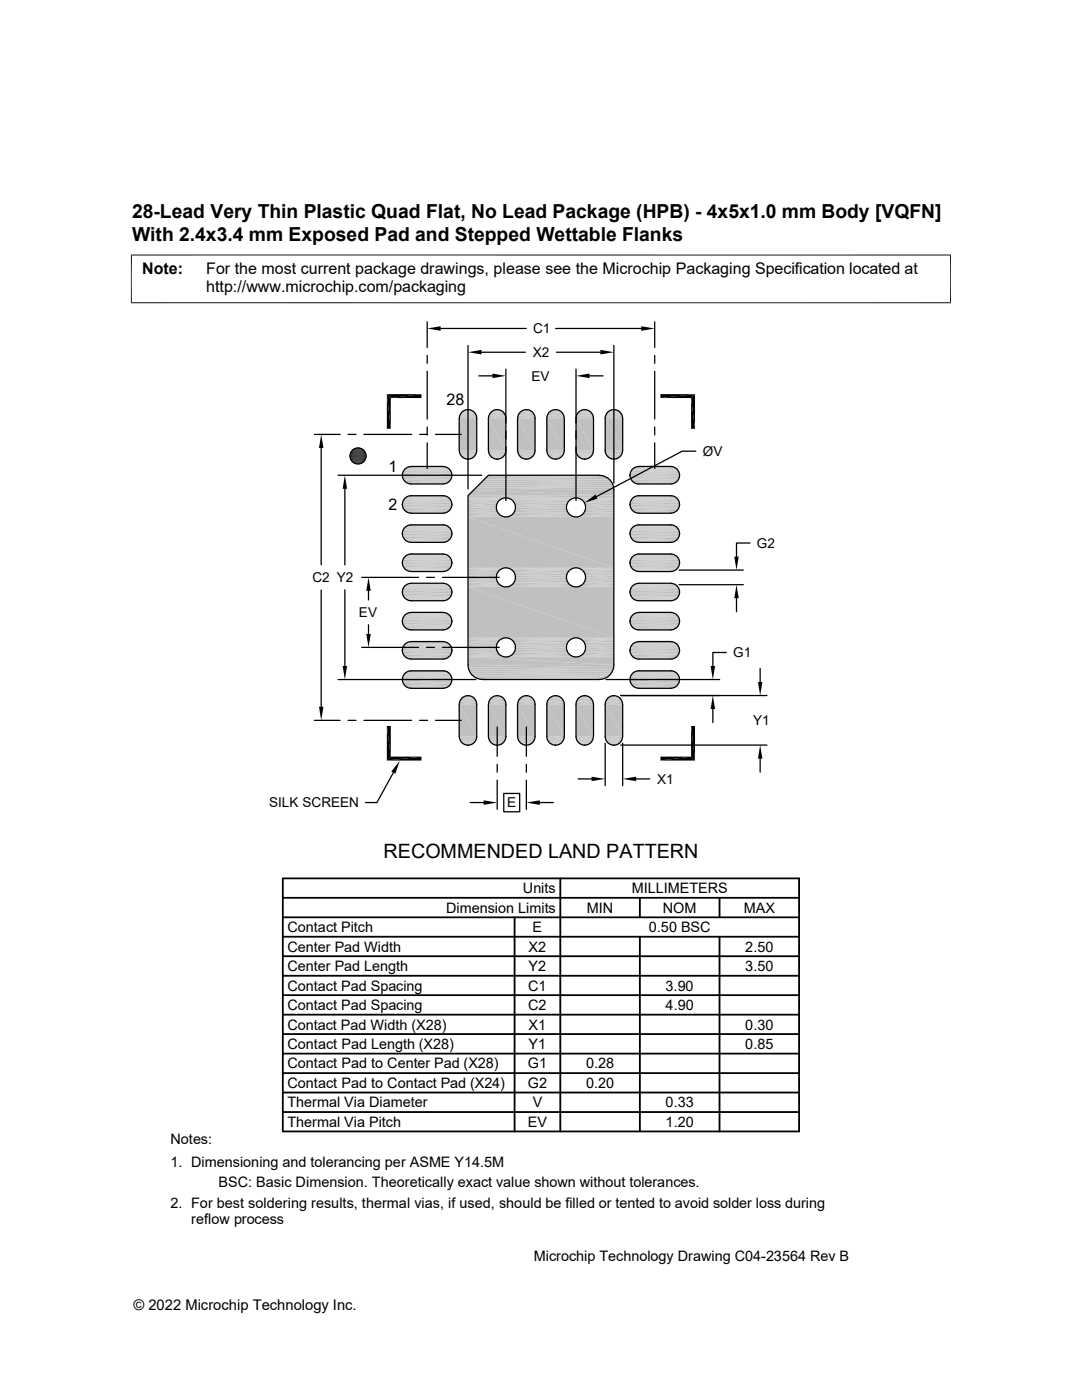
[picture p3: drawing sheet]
<svg xmlns="http://www.w3.org/2000/svg" width="216mm" height="279mm" viewBox="0 0 216 279" stroke-linecap="round" stroke-linejoin="round" font-family="sans-serif">
<path d="M97.1 95.1h23.8M97.3 94.9h23.2M97.4 94.9h22.6" fill="none" stroke="#c0c0c0" stroke-width=".2"/>
<path d="M96.9 95.3h24.4" fill="none" stroke="#c0c0c0" stroke-width=".23"/>
<path d="M96.6 95.5h25" fill="none" stroke="#c0c0c0" stroke-width=".3"/>
<path d="M96.3 95.9h25.6" fill="none" stroke="#c0c0c0" stroke-width=".36"/>
<path d="M95.9 96.2h26.3" fill="none" stroke="#c0c0c0" stroke-width=".38"/>
<path d="M95.4 96.6h27" fill="none" stroke="#c0c0c0" stroke-width=".42"/>
<path d="M95 97.1h27.5" fill="none" stroke="#c0c0c0" stroke-width=".44"/>
<g fill="#c0c0c0">
<path d="M95 97.3l27.5 .5h-27.9z"/>
<path d="M95 97.3h27.5v.5z"/>
<path d="M94.6 97.8l27.9 1.1h-29.1z"/>
<path d="M94.6 97.8h27.9v1.1z"/>
</g>
<path d="M93.4 99.1h29.1" fill="none" stroke="#c0c0c0" stroke-width=".4"/>
<g fill="none" stroke="#c0c0c0" stroke-width=".2">
<path d="M93.4 99.4h7.4M93.4 99.5h7M93.4 99.6h6.7M101.1 99.4h13.6M101.5 99.5h12.9M101.8 99.6h12.3M115.1 99.4h7.4M115.4 99.5h7.1M115.8 99.6h6.7M93.4 102.9h6.7M93.4 103h7M93.4 103.1h7.4"/>
<path d="M101.1 103.1h13.6M101.5 103h12.9M101.8 102.9h12.3M115.1 103.1h7.4M115.4 103h7.1M115.8 102.9h6.7"/>
</g>
<path d="M93.4 99.8h6.4M102.1 99.8h11.7M116.1 99.8h6.4M93.4 102.7h6.4M102.1 102.7h11.7M116.1 102.7h6.4" fill="none" stroke="#c0c0c0" stroke-width=".23"/>
<path d="M93.4 100.1h6.1M93.4 102.4h6.1M102.4 100.1h11.1M102.4 102.4h11.1M116.4 100.1h6.1M116.4 102.4h6.1" fill="none" stroke="#c0c0c0" stroke-width=".3"/>
<path d="M93.4 100.4h5.9M93.4 102.1h5.9M102.6 102.1h10.7M102.6 100.4h10.7M116.6 102.1h5.9M116.6 100.4h5.9" fill="none" stroke="#c0c0c0" stroke-width=".32"/>
<path d="M93.4 100.7h5.8M93.4 101.4h5.7M93.4 101.8h5.8M102.7 100.7h10.4M102.7 101.8h10.4M102.8 101.4h10.2M116.7 100.7h5.8M116.7 101.8h5.8M116.8 101.4h5.7" fill="none" stroke="#c0c0c0" stroke-width=".34"/>
<path d="M93.4 101.1h5.7M102.8 101.1h10.2M116.8 101.1h5.7" fill="none" stroke="#c0c0c0" stroke-width=".36"/>
<g fill="#c0c0c0">
<path d="M93.4 103.2l29.1 10.1h-29.1z"/>
<path d="M93.4 103.2h29.1v10.1z"/>
</g>
<g fill="none" stroke="#c0c0c0" stroke-width=".2">
<path d="M93.4 113.4h7.4M93.4 113.5h7M93.4 113.6h6.7M93.4 116.9h6.7M93.4 117h7M93.4 117.1h7.4M101.1 113.4h13.6M101.1 117.1h13.6M101.5 117h12.9M101.5 113.5h12.9M101.8 116.9h12.3M101.8 113.6h12.3"/>
<path d="M115.1 117.1h7.4M115.1 113.4h7.4M115.4 113.5h7.1M115.4 117h7.1M115.8 116.9h6.7M115.8 113.6h6.7"/>
</g>
<path d="M93.4 113.8h6.4M93.4 116.6h6.4M102.1 113.8h11.7M102.1 116.6h11.7M116.1 116.6h6.4M116.1 113.8h6.4" fill="none" stroke="#c0c0c0" stroke-width=".23"/>
<path d="M93.4 114.1h6.1M93.4 116.4h6.1M102.4 114.1h11.1M102.4 116.4h11.1M116.4 114.1h6.1M116.4 116.4h6.1" fill="none" stroke="#c0c0c0" stroke-width=".28"/>
<path d="M93.4 114.4h5.9M93.4 116.1h5.9M102.6 116.1h10.7M102.6 114.4h10.7M116.6 116.1h5.9M116.6 114.4h5.9" fill="none" stroke="#c0c0c0" stroke-width=".32"/>
<path d="M93.4 114.7h5.8M93.4 115.8h5.8M102.7 114.7h10.4M102.7 115.8h10.4M116.7 114.7h5.8M116.7 115.8h5.8" fill="none" stroke="#c0c0c0" stroke-width=".34"/>
<path d="M93.4 115.1h5.7M93.4 115.4h5.7M102.8 115.4h10.2M102.8 115.1h10.2M116.8 115.4h5.7M116.8 115.1h5.7" fill="none" stroke="#c0c0c0" stroke-width=".36"/>
<g fill="#c0c0c0">
<path d="M93.4 117.1l29.1 10.2h-29.1z"/>
<path d="M93.4 117.1h29.1v10.2z"/>
</g>
<g fill="none" stroke="#c0c0c0" stroke-width=".2">
<path d="M93.4 127.3h7.4M93.4 127.4h7M93.4 127.6h6.7M93.4 130.8h6.7M93.4 131h7M93.4 131.1h7.4M101.1 127.3h13.6M101.1 131.1h13.6M101.5 131h12.9M101.5 127.4h12.9M101.8 130.8h12.3M101.8 127.6h12.3"/>
<path d="M115.1 131.1h7.4M115.1 127.3h7.4M115.4 127.4h7.1M115.4 131h7.1M115.8 130.8h6.7M115.8 127.6h6.7"/>
</g>
<path d="M93.4 127.8h6.4M93.4 130.6h6.4M102.1 127.8h11.7M102.1 130.6h11.7M116.1 130.6h6.4M116.1 127.8h6.4" fill="none" stroke="#c0c0c0" stroke-width=".23"/>
<path d="M93.4 128.1h6.1M93.4 130.4h6.1M102.4 128.1h11.1M102.4 130.4h11.1M116.4 128.1h6.1M116.4 130.4h6.1" fill="none" stroke="#c0c0c0" stroke-width=".3"/>
<path d="M93.4 128.4h5.9M93.4 130.1h5.9M102.6 130.1h10.7M102.6 128.4h10.7M116.6 130.1h5.9M116.6 128.4h5.9" fill="none" stroke="#c0c0c0" stroke-width=".32"/>
<path d="M93.4 128.7h5.8M93.4 129h5.7M93.4 129.7h5.8M102.7 128.7h10.4M102.7 129.7h10.4M102.8 129h10.2M116.7 128.7h5.8M116.7 129.7h5.8M116.8 129h5.7" fill="none" stroke="#c0c0c0" stroke-width=".34"/>
<path d="M93.4 129.4h5.7M102.8 129.4h10.2M116.8 129.4h5.7" fill="none" stroke="#c0c0c0" stroke-width=".36"/>
<g fill="#c0c0c0">
<path d="M93.4 131.1l29.1 1.6h-29.1z"/>
<path d="M93.4 131.1h29.1v1.6z"/>
<path d="M93.4 132.7l29.1 .5h-29.1z"/>
<path d="M93.4 132.7h29.1v.5z"/>
</g>
<path d="M93.4 133.4h29.1" fill="none" stroke="#c0c0c0" stroke-width=".44"/>
<path d="M93.5 133.8h28.9" fill="none" stroke="#c0c0c0" stroke-width=".42"/>
<path d="M93.7 134.2h28.5" fill="none" stroke="#c0c0c0" stroke-width=".38"/>
<path d="M93.9 134.6h28" fill="none" stroke="#c0c0c0" stroke-width=".36"/>
<path d="M94.2 134.9h27.4" fill="none" stroke="#c0c0c0" stroke-width=".3"/>
<path d="M94.6 135.2h26.7" fill="none" stroke="#c0c0c0" stroke-width=".23"/>
<path d="M95 135.4h25.9M95.4 135.5h25.1M95.8 135.6h24.2" fill="none" stroke="#c0c0c0" stroke-width=".2"/>
<g fill="none" stroke="#000" stroke-width=".25">
<path d="M119.6 94.8h-22.1l-4.1 4.1v33.8a2.89 2.89 0 0 0 2.9 2.9M119.6 94.9a2.89 2.89 0 0 1 2.9 2.9v34.9a2.89 2.89 0 0 1-2.9 2.9M96.3 135.6h23.3"/>
<circle cx="100.9" cy="115.2" r="1.91"/>
<circle cx="100.9" cy="101.3" r="1.91"/>
<circle cx="114.9" cy="101.3" r="1.91"/>
<circle cx="114.9" cy="115.2" r="1.91"/>
<circle cx="100.9" cy="129.2" r="1.91"/>
<circle cx="114.9" cy="129.2" r="1.91"/>
</g>
<g fill="#c0c0c0">
<path d="M93.1 81.8h.6z"/>
<path d="M98.9 81.8h.6z"/>
<path d="M104.7 81.8h.6z"/>
<path d="M110.6 81.8h.5z"/>
<path d="M116.4 81.8h.6z"/>
<path d="M122.2 81.8h.6z"/>
<path d="M93 81.8h.7z"/>
<path d="M121.9 81.9h1.2z"/>
<path d="M122.2 81.8l.9 .1z"/>
<path d="M116.1 81.9h1.2z"/>
<path d="M116.4 81.8l.9 .1z"/>
<path d="M110.3 81.9h1.1z"/>
<path d="M110.6 81.8l.8 .1z"/>
<path d="M104.4 81.9h1.2z"/>
<path d="M104.7 81.8l.9 .1z"/>
<path d="M98.6 81.9h1.2z"/>
<path d="M98.9 81.8l.9 .1z"/>
<path d="M92.8 81.9h1.2z"/>
<path d="M93 81.8l1 .1z"/>
<path d="M121.8 81.9h1.4z"/>
<path d="M121.9 81.9h1.3z"/>
<path d="M92.7 81.9h1.3z"/>
<path d="M121.6 82l.2-.1 1.6 .1z"/>
<path d="M121.8 81.9l1.6 .1z"/>
<path d="M115.8 82l.3-.1 1.4 .1z"/>
<path d="M116.1 81.9h1.2l.2 .1z"/>
<path d="M110 82l.3-.1 1.4 .1z"/>
<path d="M110.3 81.9h1.1l.3 .1z"/>
<path d="M104.2 82l.2-.1 1.5 .1z"/>
<path d="M104.4 81.9h1.2l.3 .1z"/>
<path d="M98.3 82l.3-.1 1.5 .1z"/>
<path d="M98.6 81.9h1.2l.3 .1z"/>
<path d="M92.5 82l.2-.1 1.6 .1z"/>
<path d="M92.7 81.9l1.6 .1z"/>
<path d="M121.5 82h2z"/>
<path d="M121.6 82h1.9z"/>
<path d="M92.4 82h1.9z"/>
<path d="M92.5 82h1.8z"/>
</g>
<path d="M115.5 82.1h2.3M121.4 82.1h2.2" fill="none" stroke="#c0c0c0" stroke-width=".2"/>
<path d="M115.8 82h1.7l.3 .1z" fill="#c0c0c0"/>
<path d="M109.7 82.1h2.3" fill="none" stroke="#c0c0c0" stroke-width=".2"/>
<path d="M110 82h1.7l.3 .1z" fill="#c0c0c0"/>
<path d="M103.9 82.1h2.3" fill="none" stroke="#c0c0c0" stroke-width=".2"/>
<path d="M104.2 82h1.7l.3 .1z" fill="#c0c0c0"/>
<path d="M98.1 82.1h2.2" fill="none" stroke="#c0c0c0" stroke-width=".2"/>
<path d="M98.3 82h1.8l.2 .1z" fill="#c0c0c0"/>
<g fill="none" stroke="#c0c0c0" stroke-width=".2">
<path d="M91.7 83.2h3.4M91.7 82.9h3.3M91.9 82.6h3M91.9 82.4h2.9M92.1 82.3h2.6M92.1 82.2h2.5M92.3 82.1h2.2M120.8 83.2h3.4M120.9 82.9h3.2M121 82.6h3M121.1 82.4h2.9M121.2 82.3h2.6"/>
<path d="M121.3 82.2h2.4"/>
</g>
<path d="M91.8 82.7h3.2M97.9 82.3h2.6M103.7 82.3h2.7M109.5 82.3h2.7M115.3 82.3h2.7M120.9 82.7h3.2" fill="none" stroke="#c0c0c0" stroke-width=".21"/>
<path d="M91.7 83h3.4M97.7 82.5h3M103.5 82.5h3M109.3 82.5h3.1M115.2 82.5h3M120.8 83h3.4" fill="none" stroke="#c0c0c0" stroke-width=".25"/>
<path d="M97.6 82.8h3.2M103.4 82.8h3.3M109.2 82.8h3.3M115 82.8h3.3" fill="none" stroke="#c0c0c0" stroke-width=".28"/>
<path d="M91.6 83.3h3.5M97.5 83.3h3.4M97.5 83h3.4M103.3 83.3h3.5M103.3 83h3.4M109.1 83.3h3.5M109.1 83h3.5M114.9 83.3h3.5M115 83h3.4M120.8 83.3h3.4" fill="none" stroke="#c0c0c0" stroke-width=".3"/>
<g fill="#c0c0c0">
<path d="M120.8 83.5l3.4 6.4h-3.4z"/>
<path d="M120.8 83.5h3.4v6.4z"/>
<path d="M114.9 83.5l3.5 6.4h-3.5z"/>
<path d="M114.9 83.5h3.5v6.4z"/>
<path d="M109.1 83.5l3.5 6.4h-3.5z"/>
<path d="M109.1 83.5h3.5v6.4z"/>
<path d="M103.3 83.5l3.5 6.4h-3.5z"/>
<path d="M103.3 83.5h3.5v6.4z"/>
<path d="M97.5 83.5l3.4 6.4h-3.4z"/>
<path d="M97.5 83.5h3.4v6.4z"/>
<path d="M91.6 83.5l3.5 6.4h-3.5z"/>
<path d="M91.6 83.5h3.5v6.4z"/>
</g>
<path d="M91.6 90h3.5M97.5 90h3.4M103.3 90h3.5M103.3 90.3h3.4M109.1 90h3.5M109.1 90.3h3.5M114.9 90h3.5M120.8 90h3.4M120.8 90.3h3.4" fill="none" stroke="#c0c0c0" stroke-width=".3"/>
<g fill="none" stroke="#c0c0c0" stroke-width=".2">
<path d="M91.7 90.2h3.4M91.7 90.5h3.3M91.8 90.7h3.2M91.9 90.8h3M91.9 90.9h2.9M92.1 91.1h2.6M92.2 91.2h2.4M92.3 91.3h2.2M97.5 90.2h3.4M97.6 90.5h3.2M97.6 90.7h3.2M97.7 90.8h3"/>
<path d="M97.7 90.9h2.9M97.9 91.1h2.6M98 91.2h2.4M98.1 91.3h2.2M115 90.2h3.4M115 90.5h3.3M115.1 90.7h3.2M115.2 90.8h3M115.2 90.9h2.9M115.3 91.1h2.7M115.4 91.2h2.5M115.6 91.3h2.2"/>
<path d="M121.4 91.3h2.2"/>
</g>
<path d="M91.7 90.4h3.4M97.5 90.4h3.4M103.5 90.9h3M109.3 90.9h3.1M115 90.4h3.4M121 90.9h3" fill="none" stroke="#c0c0c0" stroke-width=".25"/>
<path d="M103.4 90.6h3.3M109.2 90.6h3.3M120.9 90.6h3.2" fill="none" stroke="#c0c0c0" stroke-width=".28"/>
<path d="M103.7 91.1h2.7M109.5 91.1h2.7M121.2 91.1h2.6" fill="none" stroke="#c0c0c0" stroke-width=".21"/>
<g fill="#c0c0c0">
<path d="M115.7 91.4h1.8z"/>
<path d="M115.7 91.4h1.9z"/>
<path d="M109.7 91.2l2 .2h-1.7z"/>
</g>
<path d="M109.7 91.3h2.3" fill="none" stroke="#c0c0c0" stroke-width=".2"/>
<path d="M103.9 91.2l2 .2h-1.7z" fill="#c0c0c0"/>
<path d="M103.9 91.3h2.3" fill="none" stroke="#c0c0c0" stroke-width=".2"/>
<g fill="#c0c0c0">
<path d="M98.2 91.4h1.9z"/>
<path d="M98.2 91.4h2z"/>
<path d="M92.4 91.4h1.8z"/>
<path d="M92.4 91.4h2z"/>
<path d="M115.8 91.4l1.5 .1z"/>
<path d="M115.8 91.4h1.7z"/>
<path d="M98.3 91.4l1.6 .1z"/>
<path d="M98.3 91.4h1.8z"/>
<path d="M92.5 91.4l1.5 .1z"/>
<path d="M92.5 91.4h1.7z"/>
<path d="M121.6 91.4l1.5 .1h-1.2z"/>
<path d="M121.6 91.4h1.8l-.3 .1z"/>
<path d="M116 91.5h1.3z"/>
<path d="M110 91.4l1.4 .1h-1.1z"/>
<path d="M110 91.4h1.7l-.3 .1z"/>
<path d="M104.2 91.4l1.4 .1h-1.2z"/>
<path d="M104.2 91.4h1.7l-.3 .1z"/>
<path d="M98.5 91.5h1.3z"/>
<path d="M98.5 91.5h1.4z"/>
<path d="M92.7 91.5h1.3z"/>
<path d="M116.1 91.5l.9 .1z"/>
<path d="M116.1 91.5h1.2z"/>
<path d="M98.6 91.5l.9 .1z"/>
<path d="M98.6 91.5h1.2z"/>
<path d="M92.8 91.5l.9 .1z"/>
<path d="M92.8 91.5h1.2z"/>
<path d="M93.1 91.6h.5z"/>
<path d="M98.9 91.6h.6z"/>
<path d="M104.7 91.6h.6z"/>
<path d="M110.6 91.6h.5z"/>
<path d="M116.4 91.6h.6z"/>
<path d="M122.2 91.6h.6z"/>
<path d="M121.9 91.5l.9 .1z"/>
<path d="M121.9 91.5h1.2z"/>
<path d="M116.3 91.6h.7z"/>
<path d="M110.3 91.5l.8 .1z"/>
<path d="M110.3 91.5h1.1z"/>
<path d="M104.4 91.5l.9 .1z"/>
<path d="M104.4 91.5h1.2z"/>
<path d="M93 91.6h.6z"/>
<path d="M93 91.6h.7z"/>
</g>
<g fill="none" stroke="#c0c0c0" stroke-width=".2">
<path d="M80.3 94.5h9.8M80.4 94.2h9.7M80.4 94.1h9.6M80.5 93.9h9.4M80.5 99.7h9.4M80.6 93.8h9.3M80.6 99.6h9.3M80.7 93.7h9.1M80.7 99.5h9.1M80.8 93.6h8.9M80.8 99.4h8.9M80.9 96.3h8.7"/>
<path d="M80.9 93.5h8.7M80.9 99.3h8.7M81 93.4h8.4M81 99.2h8.4M81.2 96.4h8.1M81.2 93.3h8.1M81.2 99.1h8.1M81.4 93.2h7.7M81.4 99h7.7M81.4 96.5h7.6M81.4 93.2h7.6M81.4 99h7.6"/>
<path d="M81.7 93.1h7.1M81.7 99h7.1M81.7 96.6h7M81.8 98.9h6.9M125.7 94.5h9.9M125.8 94.2h9.7M125.8 94.1h9.7M125.9 93.9h9.5M125.9 99.7h9.5M126 93.8h9.3M126 99.6h9.3M126.1 93.7h9.1"/>
<path d="M126.1 99.5h9.1M126.2 93.6h8.9M126.2 99.4h8.9M126.3 96.3h8.7M126.3 93.5h8.7M126.3 99.3h8.7M126.5 93.4h8.3M126.5 99.2h8.3M126.6 96.4h8.1M126.6 93.3h8.1M126.6 99.1h8.1M126.8 93.2h7.7"/>
<path d="M126.8 99h7.7M126.9 96.5h7.6M126.9 93.2h7.6M126.9 99h7.6M127.1 93.1h7.1M127.1 99h7.1M127.1 96.6h7.1M127.2 98.9h7M80.3 100.4h9.8M80.3 106.2h9.8M80.3 112h9.8M80.3 117.8h9.8"/>
<path d="M80.4 100h9.7M80.4 105.9h9.7M80.4 111.7h9.7M80.4 117.5h9.7M80.5 105.6h9.4M80.5 111.4h9.4M80.5 117.2h9.4M80.6 105.4h9.3M80.6 111.3h9.3M80.6 117.1h9.3M80.7 105.3h9.1M80.7 111.1h9.1"/>
<path d="M80.7 117h9.1M80.8 105.2h8.9M80.8 111h8.9M80.8 116.9h8.9M80.9 102.1h8.7M80.9 107.9h8.7M80.9 113.7h8.7M80.9 119.6h8.7M80.9 105.1h8.7M80.9 110.9h8.7M80.9 116.7h8.7M81 105h8.4"/>
<path d="M81 110.8h8.4M81 116.7h8.4M81.2 102.3h8.1M81.2 108.1h8.1M81.2 113.9h8.1M81.2 119.7h8.1M81.2 104.9h8.1M81.2 110.8h8.1M81.2 116.6h8.1M81.4 104.9h7.7M81.4 110.7h7.7M81.4 116.5h7.7"/>
<path d="M81.4 102.4h7.6M81.4 108.2h7.6M81.4 114h7.6M81.4 119.8h7.6M81.4 104.8h7.6M81.4 110.6h7.6M81.4 116.5h7.6M81.7 104.8h7.1M81.7 110.6h7.1M81.7 116.4h7.1M81.7 102.4h7M81.7 108.2h7"/>
<path d="M81.7 114.1h7M81.7 119.9h7M125.7 100.4h9.9M125.7 106.2h9.9M125.7 112h9.9M125.7 117.8h9.9M125.8 100h9.7M125.8 105.9h9.7M125.8 111.7h9.7M125.8 117.5h9.7M125.9 105.6h9.5M125.9 111.4h9.5"/>
<path d="M125.9 117.2h9.5M126 105.4h9.3M126 111.3h9.3M126 117.1h9.3M126.1 105.3h9.1M126.1 111.1h9.1M126.1 117h9.1M126.2 105.2h8.9M126.2 111h8.9M126.2 116.9h8.9M126.3 102.1h8.7M126.3 107.9h8.7"/>
<path d="M126.3 113.7h8.7M126.3 119.6h8.7M126.3 105.1h8.7M126.3 110.9h8.7M126.3 116.7h8.7M126.5 105h8.3M126.5 110.8h8.3M126.5 116.7h8.3M126.6 102.3h8.1M126.6 108.1h8.1M126.6 113.9h8.1M126.6 119.7h8.1"/>
<path d="M126.6 104.9h8.1M126.6 110.8h8.1M126.6 116.6h8.1M126.8 104.9h7.7M126.8 110.7h7.7M126.8 116.5h7.7M126.9 102.4h7.6M126.9 108.2h7.6M126.9 114h7.6M126.9 119.8h7.6M126.9 104.8h7.6M126.9 110.6h7.6"/>
<path d="M126.9 116.5h7.6M127.1 104.8h7.1M127.1 110.6h7.1M127.1 116.4h7.1M127.1 102.4h7.1M127.1 108.2h7.1M127.1 114.1h7.1M127.1 119.9h7.1M80.3 123.6h9.8M80.3 129.5h9.8M80.3 135.3h9.8M80.4 123.3h9.7"/>
<path d="M80.4 129.2h9.7M80.4 135h9.7M80.4 129h9.6M80.4 134.8h9.6M80.5 123h9.4M80.5 128.9h9.4M80.5 134.7h9.4M80.6 122.9h9.3M80.6 128.7h9.3M80.6 134.6h9.3M80.7 122.8h9.1M80.7 128.6h9.1"/>
<path d="M80.7 134.4h9.1M80.8 122.7h8.9M80.8 128.5h8.9M80.8 134.3h8.9M80.9 125.4h8.7M80.9 131.2h8.7M80.9 137h8.7M80.9 122.6h8.7M80.9 128.4h8.7M80.9 134.2h8.7M81 122.5h8.4M81 128.3h8.4"/>
<path d="M81 134.1h8.4M81.2 125.5h8.1M81.2 131.4h8.1M81.2 137.2h8.1M81.2 122.4h8.1M81.2 128.2h8.1M81.2 134.1h8.1M81.4 122.3h7.7M81.4 128.2h7.7M81.4 134h7.7M81.4 125.6h7.6M81.4 131.5h7.6"/>
<path d="M81.4 137.3h7.6M81.4 122.3h7.6M81.4 128.1h7.6M81.4 133.9h7.6M81.7 133.9h7.1M81.7 125.7h7M81.7 131.5h7M81.7 137.4h7M81.8 122.2h6.9M81.8 128.1h6.9M125.7 123.6h9.9M125.7 129.5h9.9"/>
<path d="M125.7 135.3h9.9M125.8 123.3h9.7M125.8 129.2h9.7M125.8 135h9.7M125.8 129h9.7M125.8 134.8h9.7M125.9 123h9.5M125.9 128.9h9.5M125.9 134.7h9.5M126 122.9h9.3M126 128.7h9.3M126 134.6h9.3"/>
<path d="M126.1 122.8h9.1M126.1 128.6h9.1M126.1 134.4h9.1M126.2 122.7h8.9M126.2 128.5h8.9M126.2 134.3h8.9M126.3 125.4h8.7M126.3 131.2h8.7M126.3 137h8.7M126.3 122.6h8.7M126.3 128.4h8.7M126.3 134.2h8.7"/>
<path d="M126.5 122.5h8.3M126.5 128.3h8.3M126.5 134.1h8.3M126.6 125.5h8.1M126.6 131.4h8.1M126.6 137.2h8.1M126.6 122.4h8.1M126.6 128.2h8.1M126.6 134.1h8.1M126.8 122.3h7.7M126.8 128.2h7.7M126.8 134h7.7"/>
<path d="M126.9 125.6h7.6M126.9 131.5h7.6M126.9 137.3h7.6M126.9 122.3h7.6M126.9 128.1h7.6M126.9 133.9h7.6M127.1 133.9h7.1M127.1 125.7h7.1M127.1 131.5h7.1M127.1 137.4h7.1M127.2 122.2h7M127.2 128.1h7"/>
</g>
<g fill="none" stroke="#c0c0c0" stroke-width=".25">
<path d="M80.3 94.4h9.8M80.5 95.8h9.4M125.7 94.4h9.9M125.9 95.8h9.5M80.3 100.2h9.8M80.3 106h9.8M80.3 111.8h9.8M80.3 117.7h9.8M80.5 101.7h9.4M80.5 119.1h9.4M125.7 100.2h9.9M125.7 106h9.9"/>
<path d="M125.7 111.8h9.9M125.7 117.7h9.9M125.9 101.7h9.5M125.9 119.1h9.5M80.3 123.5h9.8M80.3 129.3h9.8M80.3 135.1h9.8M80.5 125h9.4M80.5 130.8h9.4M80.5 136.6h9.4M125.7 123.5h9.9M125.7 129.3h9.9"/>
<path d="M125.7 135.1h9.9M125.9 125h9.5M125.9 130.8h9.5M125.9 136.6h9.5"/>
</g>
<g fill="none" stroke="#c0c0c0" stroke-width=".3">
<path d="M80.3 94.7h9.9M80.3 95h9.9M80.3 95.3h9.8M125.7 94.7h9.9M125.7 95h9.9M125.7 95.3h9.9M80.3 100.5h9.9M80.3 106.3h9.9M80.3 112.2h9.9M80.3 100.8h9.9M80.3 118.3h9.9M80.3 101.1h9.8"/>
<path d="M80.3 112.8h9.8M80.3 118.6h9.8M80.4 107.2h9.7M125.7 100.5h9.9M125.7 106.3h9.9M125.7 112.2h9.9M125.7 100.8h9.9M125.7 118.3h9.9M125.7 101.1h9.9M125.7 112.8h9.9M125.7 118.6h9.9M125.8 107.2h9.7"/>
<path d="M80.3 129.6h9.9M80.3 135.5h9.9M80.3 124.1h9.9M80.3 129.9h9.9M80.3 135.8h9.9M80.3 124.4h9.8M80.3 130.2h9.8M80.3 136.1h9.8M125.7 129.6h9.9M125.7 135.5h9.9M125.7 124.1h9.9M125.7 129.9h9.9"/>
<path d="M125.7 135.8h9.9M125.7 124.4h9.9M125.7 130.2h9.9M125.7 136.1h9.9"/>
</g>
<g fill="none" stroke="#c0c0c0" stroke-width=".28">
<path d="M80.4 95.6h9.7M125.8 95.6h9.7M80.3 106.9h9.8M80.4 101.4h9.7M80.4 113.1h9.7M80.4 118.9h9.7M125.7 106.9h9.9M125.8 101.4h9.7M125.8 113.1h9.7M125.8 118.9h9.7M80.4 124.7h9.7M80.4 130.5h9.7"/>
<path d="M80.4 136.3h9.7M125.8 124.7h9.7M125.8 130.5h9.7M125.8 136.3h9.7"/>
</g>
<g fill="none" stroke="#c0c0c0" stroke-width=".21">
<path d="M80.4 99.9h9.6M80.7 96.1h9.1M125.8 99.9h9.7M126.1 96.1h9.1M80.4 105.7h9.6M80.4 111.5h9.6M80.4 117.4h9.6M80.7 101.9h9.1M80.7 107.7h9.1M80.7 119.4h9.1M125.8 105.7h9.7M125.8 111.5h9.7"/>
<path d="M125.8 117.4h9.7M126.1 101.9h9.1M126.1 107.7h9.1M126.1 119.4h9.1M80.4 123.2h9.6M80.7 125.2h9.1M80.7 131h9.1M80.7 136.8h9.1M125.8 123.2h9.7M126.1 125.2h9.1M126.1 131h9.1M126.1 136.8h9.1"/>
</g>
<path d="M80.3 118h9.9M80.3 106.6h9.9M80.3 112.5h9.9M125.7 118h9.9M125.7 106.6h9.9M125.7 112.5h9.9M80.3 123.8h9.9M125.7 123.8h9.9" fill="none" stroke="#c0c0c0" stroke-width=".32"/>
<path d="M80.5 107.5h9.4M80.5 113.3h9.4M80.7 113.5h9.1M125.9 107.5h9.5M125.9 113.3h9.5M126.1 113.5h9.1" fill="none" stroke="#c0c0c0" stroke-width=".23"/>
<g fill="#c0c0c0">
<path d="M93.1 138.9h.6z"/>
<path d="M98.9 138.9h.6z"/>
<path d="M104.7 138.9h.6z"/>
<path d="M110.6 138.9h.5z"/>
<path d="M116.4 138.9h.6z"/>
<path d="M122.2 138.9h.6z"/>
<path d="M121.9 138.9h1.2z"/>
<path d="M122.2 138.9h.9z"/>
<path d="M116.1 138.9h1.2z"/>
<path d="M116.4 138.9h.9z"/>
<path d="M110.3 138.9h1.1z"/>
<path d="M110.6 138.9h.8z"/>
<path d="M104.4 138.9h1.2z"/>
<path d="M104.7 138.9h.9z"/>
<path d="M98.6 138.9h1.2z"/>
<path d="M98.9 138.9h.9z"/>
<path d="M92.8 138.9h1.2z"/>
<path d="M93.1 138.9h.9z"/>
<path d="M121.6 139l.3-.1 1.5 .1z"/>
<path d="M121.9 138.9h1.2l.3 .1z"/>
<path d="M115.8 139l.3-.1 1.4 .1z"/>
<path d="M116.1 138.9h1.2l.2 .1z"/>
<path d="M110 139l.3-.1 1.4 .1z"/>
<path d="M110.3 138.9h1.1l.3 .1z"/>
<path d="M104.2 139l.2-.1 1.5 .1z"/>
<path d="M104.4 138.9h1.2l.3 .1z"/>
<path d="M98.3 139l.3-.1 1.5 .1z"/>
<path d="M98.6 138.9h1.2l.3 .1z"/>
<path d="M92.5 139l.3-.1 1.5 .1z"/>
<path d="M92.8 138.9h1.2l.3 .1z"/>
</g>
<path d="M121.4 139.1h2.2" fill="none" stroke="#c0c0c0" stroke-width=".2"/>
<path d="M121.6 139h1.8l.2 .2z" fill="#c0c0c0"/>
<path d="M115.5 139.1h2.3" fill="none" stroke="#c0c0c0" stroke-width=".2"/>
<path d="M115.8 139h1.7l.3 .2z" fill="#c0c0c0"/>
<path d="M109.7 139.1h2.3" fill="none" stroke="#c0c0c0" stroke-width=".2"/>
<path d="M110 139h1.7l.3 .2z" fill="#c0c0c0"/>
<path d="M103.9 139.1h2.3" fill="none" stroke="#c0c0c0" stroke-width=".2"/>
<path d="M104.2 139h1.7l.3 .2z" fill="#c0c0c0"/>
<path d="M98.1 139.1h2.2" fill="none" stroke="#c0c0c0" stroke-width=".2"/>
<path d="M98.3 139h1.8l.2 .2z" fill="#c0c0c0"/>
<path d="M92.3 139.1h2.2" fill="none" stroke="#c0c0c0" stroke-width=".2"/>
<path d="M92.1 139.3h2.6M97.9 139.3h2.6M103.7 139.3h2.7M109.5 139.3h2.7M115.3 139.3h2.7M121.2 139.3h2.6" fill="none" stroke="#c0c0c0" stroke-width=".21"/>
<path d="M91.9 139.6h3M97.7 139.6h3M103.5 139.6h3M109.3 139.6h3.1M115.2 139.6h3M121 139.6h3" fill="none" stroke="#c0c0c0" stroke-width=".25"/>
<path d="M91.7 139.8h3.3M97.6 139.8h3.2M103.4 139.8h3.3M109.2 139.8h3.3M115 139.8h3.3M120.9 139.8h3.2" fill="none" stroke="#c0c0c0" stroke-width=".28"/>
<path d="M91.6 140.4h3.5M91.7 140.1h3.4M97.5 140.4h3.4M97.5 140.1h3.4M103.3 140.4h3.5M103.3 140.1h3.4M109.1 140.4h3.5M109.1 140.1h3.5M114.9 140.4h3.5M115 140.1h3.4M120.8 140.4h3.4M120.8 140.1h3.4" fill="none" stroke="#c0c0c0" stroke-width=".3"/>
<g fill="#c0c0c0">
<path d="M120.8 140.6l3.4 6.4h-3.4z"/>
<path d="M120.8 140.6h3.4v6.4z"/>
<path d="M114.9 140.6l3.5 6.4h-3.5z"/>
<path d="M114.9 140.6h3.5v6.4z"/>
<path d="M109.1 140.6l3.5 6.4h-3.5z"/>
<path d="M109.1 140.6h3.5v6.4z"/>
<path d="M103.3 140.6l3.5 6.4h-3.5z"/>
<path d="M103.3 140.6h3.5v6.4z"/>
<path d="M97.5 140.6l3.4 6.4h-3.4z"/>
<path d="M97.5 140.6h3.4v6.4z"/>
<path d="M91.6 140.6l3.5 6.4h-3.5z"/>
<path d="M91.6 140.6h3.5v6.4z"/>
</g>
<path d="M91.6 147.2h3.5M97.5 147.2h3.4M103.3 147.2h3.5M109.1 147.2h3.5M114.9 147.2h3.5M120.8 147.2h3.4" fill="none" stroke="#c0c0c0" stroke-width=".34"/>
<path d="M91.7 147.5h3.4M97.5 147.5h3.4M103.3 147.5h3.4M109.1 147.5h3.5M115 147.5h3.4M120.8 147.5h3.4" fill="none" stroke="#c0c0c0" stroke-width=".32"/>
<path d="M91.8 147.8h3.2M97.6 147.8h3.2M103.4 147.8h3.2M109.2 147.8h3.3M115.1 147.8h3.2M120.9 147.8h3.2" fill="none" stroke="#c0c0c0" stroke-width=".3"/>
<path d="M91.9 148.1h2.9M97.7 148.1h2.9M103.6 148.1h2.9M109.4 148.1h2.9M115.2 148.1h2.9M121.1 148.1h2.9" fill="none" stroke="#c0c0c0" stroke-width=".28"/>
<path d="M92.1 148.3h2.5M98 148.3h2.4M103.8 148.3h2.5M109.6 148.3h2.5M115.4 148.3h2.5M121.3 148.3h2.4" fill="none" stroke="#c0c0c0" stroke-width=".21"/>
<g fill="#c0c0c0">
<path d="M121.5 148.4l1.7 .2h-1.4z"/>
<path d="M121.5 148.4h2l-.3 .2z"/>
<path d="M115.7 148.4l1.6 .2h-1.3z"/>
<path d="M115.7 148.4h1.9l-.3 .2z"/>
<path d="M109.9 148.4l1.6 .2h-1.3z"/>
<path d="M109.9 148.4h1.9l-.3 .2z"/>
<path d="M104.1 148.4l1.6 .2h-1.3z"/>
<path d="M104.1 148.4h1.9l-.3 .2z"/>
<path d="M98.2 148.4l1.7 .2h-1.4z"/>
<path d="M98.2 148.4h2l-.3 .2z"/>
<path d="M92.4 148.4l1.6 .2h-1.3z"/>
<path d="M92.4 148.4h2l-.4 .2z"/>
<path d="M93 148.7h.7z"/>
<path d="M98.9 148.7h.6z"/>
<path d="M104.7 148.7h.7z"/>
<path d="M110.5 148.7h.7z"/>
<path d="M116.3 148.7h.7z"/>
<path d="M122.2 148.7h.6z"/>
<path d="M121.8 148.6l1 .1z"/>
<path d="M121.8 148.6h1.4l-.4 .1z"/>
<path d="M116 148.6l1 .1z"/>
<path d="M116 148.6h1.3l-.3 .1z"/>
<path d="M110.2 148.6l1 .1z"/>
<path d="M110.2 148.6h1.3l-.3 .1z"/>
<path d="M104.4 148.6l1 .1z"/>
<path d="M104.4 148.6h1.3l-.3 .1z"/>
<path d="M98.5 148.6l1 .1z"/>
<path d="M98.5 148.6h1.4l-.4 .1z"/>
<path d="M92.7 148.6l1 .1z"/>
<path d="M92.7 148.6h1.3l-.3 .1z"/>
</g>
<g fill="none" stroke="#000" stroke-width=".25">
<path d="M85.2 64.2v5.1M85.2 70.9v1.6M85.2 74.1v9.5M87.9 65.6h17.1M93.4 68.9v28.7M95.5 75h2.8M96.1 70.3h8.7M100.9 73.7v26.2M110.9 65.6h17.1M111 70.3h8.8M114.9 73.7v26.2M117.6 75h2.7"/>
<path d="M122.5 68.9v27.5M130.6 64.2v5.1M130.6 70.9v1.6M130.6 74.1v9.5M62.7 86.7h5.2M64.1 89.4v23.3M67.5 94.8h28.6M68.8 97.6v15.1M69.4 86.7h1.6M72.6 86.7h9.5M82 93.1h6.4M83.7 86.7h1.6"/>
<path d="M85.2 85.2v1.6M85.2 88.4v5.1M86.9 86.7h5.1M88.4 93.1a1.74 1.74 0 0 1 1.8 1.7 1.74 1.74 0 0 1-1.8 1.8h-6.4a1.74 1.74 0 0 1-1.7-1.8 1.74 1.74 0 0 1 1.7-1.7M93.4 81.7a1.77 1.77 0 0 0-1.8 1.8l.1 6.4a1.73 1.73 0 0 0 1.7 1.7M93.4 91.7h.1M93.4 81.7h.1M93.4 81.7a1.73 1.73 0 0 1 1.7 1.8v6.4a1.73 1.73 0 0 1-1.7 1.7M99.2 81.7a1.77 1.77 0 0 0-1.7 1.8v6.4a1.73 1.73 0 0 0 1.7 1.7M99.2 91.7h.1M99.2 81.7h.1M99.2 81.7a1.73 1.73 0 0 1 1.7 1.8"/>
<path d="M100.9 89.9a1.73 1.73 0 0 1-1.7 1.7M103.3 83.5v6.4M103.3 89.9a1.73 1.73 0 0 0 1.7 1.7M105 81.7a1.73 1.73 0 0 0-1.7 1.8M105 91.7h.1M105 81.7h.1M105 81.7a1.73 1.73 0 0 1 1.8 1.8v6.4a1.73 1.73 0 0 1-1.8 1.7M110.8 81.7a1.73 1.73 0 0 0-1.7 1.8v6.4a1.73 1.73 0 0 0 1.7 1.7M110.8 91.7h.1M110.8 81.7h.1M110.8 81.7a1.73 1.73 0 0 1 1.8 1.8v6.4a1.77 1.77 0 0 1-1.8 1.7M114.9 89.9a1.73 1.73 0 0 0 1.8 1.7"/>
<path d="M116.7 81.7a1.73 1.73 0 0 0-1.8 1.8M116.7 91.7h.1M116.7 81.7h.1M116.7 81.7a1.73 1.73 0 0 1 1.7 1.8v6.4a1.77 1.77 0 0 1-1.7 1.7M122.5 81.7a1.73 1.73 0 0 0-1.7 1.8v6.4a1.73 1.73 0 0 0 1.7 1.7M122.5 91.7h.1M122.5 81.7h.1M122.5 81.7a1.73 1.73 0 0 1 1.7 1.8M124.2 89.9a1.73 1.73 0 0 1-1.7 1.7M124.2 83.5v6.4M125.7 94.8a1.73 1.73 0 0 0 1.7 1.8h6.5a1.73 1.73 0 0 0 1.7-1.8M125.7 94.8h.1"/>
<path d="M127.4 93.1h6.5M127.4 93.1a1.73 1.73 0 0 0-1.7 1.7M130.6 85.2v1.6M130.6 88.4v5.1M133.9 93.1a1.73 1.73 0 0 1 1.7 1.7M135.6 94.8h.1M138.8 90h-2.7l-17.1 9.1M64.1 117.8v23.3M68.8 117.7v15.2M72.2 115.2h11.3M73.5 117.9v1.8M80.3 112.3a1.73 1.73 0 0 0 1.7 1.7"/>
<path d="M80.3 106.5a1.73 1.73 0 0 0 1.7 1.7h6.4a1.77 1.77 0 0 0 1.8-1.7M80.3 100.7a1.73 1.73 0 0 0 1.7 1.7h6.4a1.77 1.77 0 0 0 1.8-1.7M80.3 118.2h.1M80.3 112.3h.1M80.3 106.5h.1M80.3 100.7h.1M82 116.4h6.4M82 116.4a1.73 1.73 0 0 0-1.7 1.8M82 114.1h6.4M85.1 115.2h1.6M88.3 115.2h11.3M88.4 116.4a1.73 1.73 0 0 1 1.8 1.8"/>
<path d="M90.2 118.2a1.73 1.73 0 0 1-1.8 1.7h-6.4a1.73 1.73 0 0 1-1.7-1.7M90.2 112.3a1.73 1.73 0 0 1-1.8 1.7M90.2 112.3a1.73 1.73 0 0 0-1.8-1.7h-6.4a1.73 1.73 0 0 0-1.7 1.7M90.2 106.5a1.73 1.73 0 0 0-1.8-1.7h-6.4a1.73 1.73 0 0 0-1.7 1.7M90.2 100.7a1.73 1.73 0 0 0-1.8-1.8h-6.4a1.73 1.73 0 0 0-1.7 1.8M90.2 118.2h.1M90.2 112.3h.1M90.2 106.5h.1M90.2 100.7h.1M125.7 112.3a1.73 1.73 0 0 0 1.7 1.7M125.7 106.5a1.73 1.73 0 0 0 1.7 1.7h6.5a1.77 1.77 0 0 0 1.7-1.7M125.7 100.7a1.73 1.73 0 0 0 1.7 1.7h6.5a1.77 1.77 0 0 0 1.7-1.7"/>
<path d="M125.7 118.2h.1M125.7 112.3h.1M125.7 106.5h.1M125.7 100.7h.1M127.4 116.4h6.5M127.4 116.4a1.73 1.73 0 0 0-1.7 1.8M127.4 114.1h6.5M133.9 116.4a1.73 1.73 0 0 1 1.7 1.8M135.5 116.7h12.8M135.5 113.8h12.8M135.6 112.3a1.73 1.73 0 0 0-1.7-1.7h-6.5a1.73 1.73 0 0 0-1.7 1.7M135.6 106.5a1.73 1.73 0 0 0-1.7-1.7h-6.5a1.73 1.73 0 0 0-1.7 1.7"/>
<path d="M135.6 100.7a1.73 1.73 0 0 0-1.7-1.8h-6.5a1.73 1.73 0 0 0-1.7 1.8M135.6 118.2h.1M135.6 112.3h.1M135.6 106.5h.1M135.6 100.7h.1M135.6 118.2a1.73 1.73 0 0 1-1.7 1.7h-6.5a1.73 1.73 0 0 1-1.7-1.7M135.6 112.3a1.73 1.73 0 0 1-1.7 1.7M147 119.4v2.7M149.6 108.4h-2.6v2.7M67.5 135.6h27.5M72.2 129.2h11.3M73.5 124.7v1.8"/>
<path d="M80.3 129.8a1.77 1.77 0 0 1 1.7-1.8l6.4 .1a1.73 1.73 0 0 1 1.8 1.7M80.3 124a1.77 1.77 0 0 1 1.7-1.8h6.4a1.73 1.73 0 0 1 1.8 1.8M80.3 129.8h.1M80.3 124h.1M82 137.4h6.4M85.1 129.2h1.6M88.3 129.2h11.3M88.4 137.4a1.74 1.74 0 0 0 1.8-1.8 1.74 1.74 0 0 0-1.8-1.7h-6.4a1.74 1.74 0 0 0-1.7 1.7 1.74 1.74 0 0 0 1.7 1.8M90.2 129.8a1.73 1.73 0 0 1-1.8 1.7h-6.4a1.73 1.73 0 0 1-1.7-1.7M90.2 124a1.73 1.73 0 0 1-1.8 1.7h-6.4a1.73 1.73 0 0 1-1.7-1.7M90.2 129.8h.1M90.2 124h.1"/>
<path d="M93.4 138.8a1.73 1.73 0 0 0-1.7 1.8l-.1 6.4a1.77 1.77 0 0 0 1.8 1.7M93.4 138.8h.1M93.4 138.8a1.73 1.73 0 0 1 1.7 1.8v6.4a1.73 1.73 0 0 1-1.7 1.7M99.2 138.8a1.73 1.73 0 0 0-1.7 1.8v6.4a1.77 1.77 0 0 0 1.7 1.7M99.2 138.8h.1M99.2 138.8a1.73 1.73 0 0 1 1.7 1.8v6.4a1.73 1.73 0 0 1-1.7 1.7M105 138.8a1.73 1.73 0 0 0-1.7 1.8M105 138.8h.1M105 138.8a1.73 1.73 0 0 1 1.8 1.8v6.4a1.73 1.73 0 0 1-1.8 1.7M110.8 138.8a1.73 1.73 0 0 0-1.7 1.8v6.4a1.73 1.73 0 0 0 1.7 1.7M110.8 138.8h.1M110.8 138.8a1.77 1.77 0 0 1 1.8 1.8v6.4a1.73 1.73 0 0 1-1.8 1.7"/>
<path d="M116.7 138.8a1.73 1.73 0 0 0-1.8 1.8v6.4a1.73 1.73 0 0 0 1.8 1.7M116.7 138.8h.1M116.7 138.8a1.77 1.77 0 0 1 1.7 1.8v6.4a1.73 1.73 0 0 1-1.7 1.7M120.9 135.6h22.7M122.5 138.8a1.73 1.73 0 0 0-1.7 1.8v6.4a1.73 1.73 0 0 0 1.7 1.7M122.5 138.8h.1M122.5 138.8a1.73 1.73 0 0 1 1.7 1.8M123.8 138.8h29.2M125.7 129.8h.1M125.7 124h.1M125.7 129.8a1.77 1.77 0 0 1 1.7-1.8l6.5 .1a1.73 1.73 0 0 1 1.7 1.7M125.7 124a1.77 1.77 0 0 1 1.7-1.8h6.5a1.73 1.73 0 0 1 1.7 1.8"/>
<path d="M127.4 137.4h6.5M133.9 137.4a1.74 1.74 0 0 0 1.7-1.8 1.74 1.74 0 0 0-1.7-1.7h-6.5a1.74 1.74 0 0 0-1.7 1.7 1.74 1.74 0 0 0 1.7 1.8M135.6 129.8h.1M135.6 124h.1M135.6 129.8a1.73 1.73 0 0 1-1.7 1.7h-6.5a1.73 1.73 0 0 1-1.7-1.7M135.6 124a1.73 1.73 0 0 1-1.7 1.7h-6.5a1.73 1.73 0 0 1-1.7-1.7M144.9 130.2h-2.7v2.7M151.7 133.4v2.7M62.7 143.8h5.2M69.4 143.8h1.6M72.6 143.8h9.5M78.5 154.2l-3.3 6h-2.3"/>
<path d="M83.7 143.8h1.6M86.9 143.8h5.1M93.4 148.7h.1M99.2 148.7h.1M99.2 145.1v5.8M99.2 152.5v1.6M99.2 155.7v5.8M100.5 158.3h3.2v3.7h-3.2zM103.3 140.6v6.4M103.3 147a1.73 1.73 0 0 0 1.7 1.7M105 148.7h.1M105 145.1v5.8"/>
<path d="M105 152.5v1.6M105 155.7v5.8M110.8 148.7h.1M115.4 155.4h2.6M116.7 148.7h.1M120.8 148.3v8.5M122.5 148.7h.1M123.8 148.7h29.2M124.2 147a1.73 1.73 0 0 1-1.7 1.7M124.2 148.3v8.5M124.2 140.6v6.4M126.9 155.4h2.7"/>
<path d="M142.2 141.5v2.7M151.7 151.4v2.7M93.8 160.2h2.7M107.7 160.2h2.7"/>
<circle cx="71.4" cy="91" r="1.61"/>
</g>
<g fill="none" stroke="#000" stroke-width=".36">
<path d="M56.4 179.2h103M56.4 175.3h103v50.5h-103zM111.8 175.3v50.5M127.7 179.2v3.9M143.6 179.2v3.9M56.4 183.1h103M56.4 190.8h103M56.4 186.9h103M56.4 194.7h103M56.4 198.6h103M102.7 183.1v42.7M127.7 186.9v38.9"/>
<path d="M143.6 186.9v38.9M56.4 202.5h103M56.4 206.4h103M56.4 218h103M56.4 210.3h103M56.4 214.2h103M56.4 221.9h103"/>
</g>
<g fill="#000">
<path d="M77.2 78.7h6.9l-6.1 .7zM78 79.4l6.1-.7v.7zM85.2 65.6l2.7-.5v.9zM93.4 70.3l2.7-.5v.9zM98.3 74.5l2.6 .5-2.6 .5zM114.9 75l2.7-.5v1zM119.8 69.8l2.7 .5-2.7 .4zM128 65.1l2.6 .5-2.6 .4zM131.8 79.4l6.9-.7-.8 .7zM131.8 78.7h6.9l-6.9 .7zM64.1 86.7l.4 2.7h-.9zM68.8 94.8l.5 2.8h-.9z"/>
<path d="M70.5 89.7l2 .1zM70.5 92.3l1.7 .1zM70.5 92.3h1.9zM70.5 89.7h1.9zM70.6 89.6l1.8 .1zM70.6 92.4l1.5 .1zM70.6 92.4h1.6zM70.6 89.6h1.6zM70.8 89.5l1.4 .1zM70.8 92.5h1.2zM70.8 92.5h1.3zM70.8 89.5h1.3z"/>
<path d="M70.9 89.5h1.2zM70.9 92.5l.9 .1zM70.9 92.5h1.1zM70.9 89.5h1.1zM71.1 89.4l.9 .1zM71.1 92.6h.5zM71.1 92.6h.7zM71.1 89.4h.7zM71.2 89.4h.6zM71.2 92.6h.4zM71.2 89.4h.4zM77.2 78.7l.8 6.9h-.8z"/>
<path d="M77.2 78.7l.8 .7v6.2zM116.6 100.4l2.2-1.7 .4 .8zM137.9 79.4l.8 6.2h-.8zM138.7 78.7v6.9l-.8-6.2zM73.5 115.2l.5 2.7h-.9zM147 116.7l.4 2.7h-.9zM146.5 111.1h.9l-.4 2.7zM68.4 132.9h.9l-.5 2.7zM73.1 126.5h.9l-.5 2.7zM141.8 132.9h.9l-.5 2.7zM151.2 136.1h.9l-.4 2.7zM63.6 141.1h.9l-.4 2.7z"/>
<path d="M77.2 144.9l.8 6.1-.8 .8zM77.2 151.8l6.9-.8v.8zM77.2 144.9h.8v6.1zM77.2 151.8l.8-.8h6.1zM79.8 151.8l-.9 2.6-.8-.4zM96.5 159.7l2.7 .5-2.7 .4zM105 160.2l2.7-.5v.9zM118 155l2.8 .4-2.8 .5zM124.2 155.4l2.7-.4v.9zM137.9 144.9l.8 6.9-.8-.8zM131.8 151h6.1l-6.1 .8zM137.9 144.9h.8v6.9z"/>
<path d="M131.8 151.8l6.1-.8 .8 .8zM142.2 138.8l.5 2.7h-.9zM151.7 148.7l.4 2.7h-.9z"/>
</g>
<g fill="none" stroke="#000" stroke-width=".2">
<path d="M26.1 50.9h163.7M26.2 50.8v9.7M189.7 50.8v9.7M26.1 60.4h163.7M69.8 90.8h3.3M69.8 90.9h3.3M69.8 91.1h3.3M69.8 91.2h3.3M69.8 90.6h3.2M69.8 91.4h3.2M69.9 91.5h3.1M69.9 90.5h3.1"/>
<path d="M70 90.3h3M70 91.7h3M70 91.8h2.9M70 90.2h2.9M70.1 90.1h2.7M70.1 91.9h2.7M70.2 92.1h2.5M70.2 89.9h2.5M70.3 92.2h2.3M70.3 89.8h2.3M70.4 92.3h2.1M70.4 89.7h2.1"/>
</g>
<g font-size="3.9">
<text x="26.4" y="43.5">28-Lead Very Thin Plastic Quad Flat, No Lead Package (HPB) - 4x5x1.0 mm Body [VQFN]</text>
<text x="26.4" y="48.1">With 2.4x3.4 mm Exposed Pad and Stepped Wettable Flanks</text>
<text x="76.5" y="171.2">RECOMMENDED LAND PATTERN</text>
</g>
<g font-size="3.2">
<text x="28.4" y="54.7">Note:</text>
<text x="41.1" y="58.3">http://www.microchip.com/packaging</text>
<text x="41.1" y="54.7">For the most current package drawings, please see the Microchip Packaging Specification located at</text>
<text x="89.1" y="80.8">28</text>
<text x="77.5" y="94.2">1</text>
<text x="77.5" y="101.8">2</text>
</g>
<g font-size="2.9">
<text x="104.3" y="178.3">Units</text>
<text x="126" y="178.3">MILLIMETERS</text>
<text x="89" y="182.2">Dimension Limits</text>
<text x="117.1" y="182.2">MIN</text>
<text x="132.3" y="182.2">NOM</text>
<text x="148.4" y="182.2">MAX</text>
<text x="57.3" y="189.9">Center Pad Width</text>
<text x="57.3" y="186">Contact Pitch</text>
<text x="105.5" y="189.9">X2</text>
<text x="106.3" y="186">E</text>
<text x="129.5" y="186">0.50 BSC</text>
<text x="148.7" y="189.9">2.50</text>
<text x="57.3" y="193.8">Center Pad Length</text>
<text x="57.3" y="197.7">Contact Pad Spacing</text>
<text x="105.4" y="197.7">C1</text>
<text x="105.5" y="193.8">Y2</text>
<text x="132.8" y="197.7">3.90</text>
<text x="148.7" y="193.8">3.50</text>
<text x="57.3" y="201.6">Contact Pad Spacing</text>
<text x="105.4" y="201.6">C2</text>
<text x="132.8" y="201.6">4.90</text>
<text x="57.3" y="209.4">Contact Pad Length (X28)</text>
<text x="57.3" y="205.5">Contact Pad Width (X28)</text>
<text x="105.5" y="209.4">Y1</text>
<text x="105.5" y="205.5">X1</text>
<text x="148.7" y="209.4">0.85</text>
<text x="148.7" y="205.5">0.30</text>
<text x="57.3" y="213.2">Contact Pad to Center Pad (X28)</text>
<text x="105.3" y="213.2">G1</text>
<text x="116.9" y="213.2">0.28</text>
<text x="57.3" y="217.1">Contact Pad to Contact Pad (X24)</text>
<text x="57.3" y="221">Thermal Via Diameter</text>
<text x="105.3" y="217.1">G2</text>
<text x="106.3" y="221">V</text>
<text x="116.9" y="217.1">0.20</text>
<text x="132.8" y="221">0.33</text>
<text x="57.3" y="224.9">Thermal Via Pitch</text>
<text x="105.3" y="224.9">EV</text>
<text x="132.8" y="224.9">1.20</text>
<text x="34" y="228.3">Notes:</text>
<text x="34" y="232.9">1. Dimensioning and tolerancing per ASME Y14.5M</text>
<text x="43.6" y="237">BSC: Basic Dimension. Theoretically exact value shown without tolerances.</text>
<text x="34" y="241">2. For best soldering results, thermal vias, if used, should be filled or tented to avoid solder loss during</text>
<text x="38.1" y="244.3">reflow process</text>
<text x="106.5" y="251.7">Microchip Technology Drawing C04-23564 Rev B</text>
<text x="26.6" y="261.3">© 2022 Microchip Technology Inc.</text>
</g>
<g font-size="2.7">
<text x="106.3" y="71.3">X2</text>
<text x="106.4" y="66.5">C1</text>
<text x="106" y="76">EV</text>
<text x="140.2" y="91">ØV</text>
<text x="151" y="109.3">G2</text>
<text x="62.4" y="116.2">C2 Y2</text>
<text x="71.6" y="123.2">EV</text>
<text x="146.3" y="131.2">G1</text>
<text x="150.3" y="144.7">Y1</text>
<text x="53.7" y="161.1">SILK SCREEN</text>
<text x="101.2" y="161.1">E</text>
<text x="131.1" y="156.4">X1</text>
</g>
</svg>
